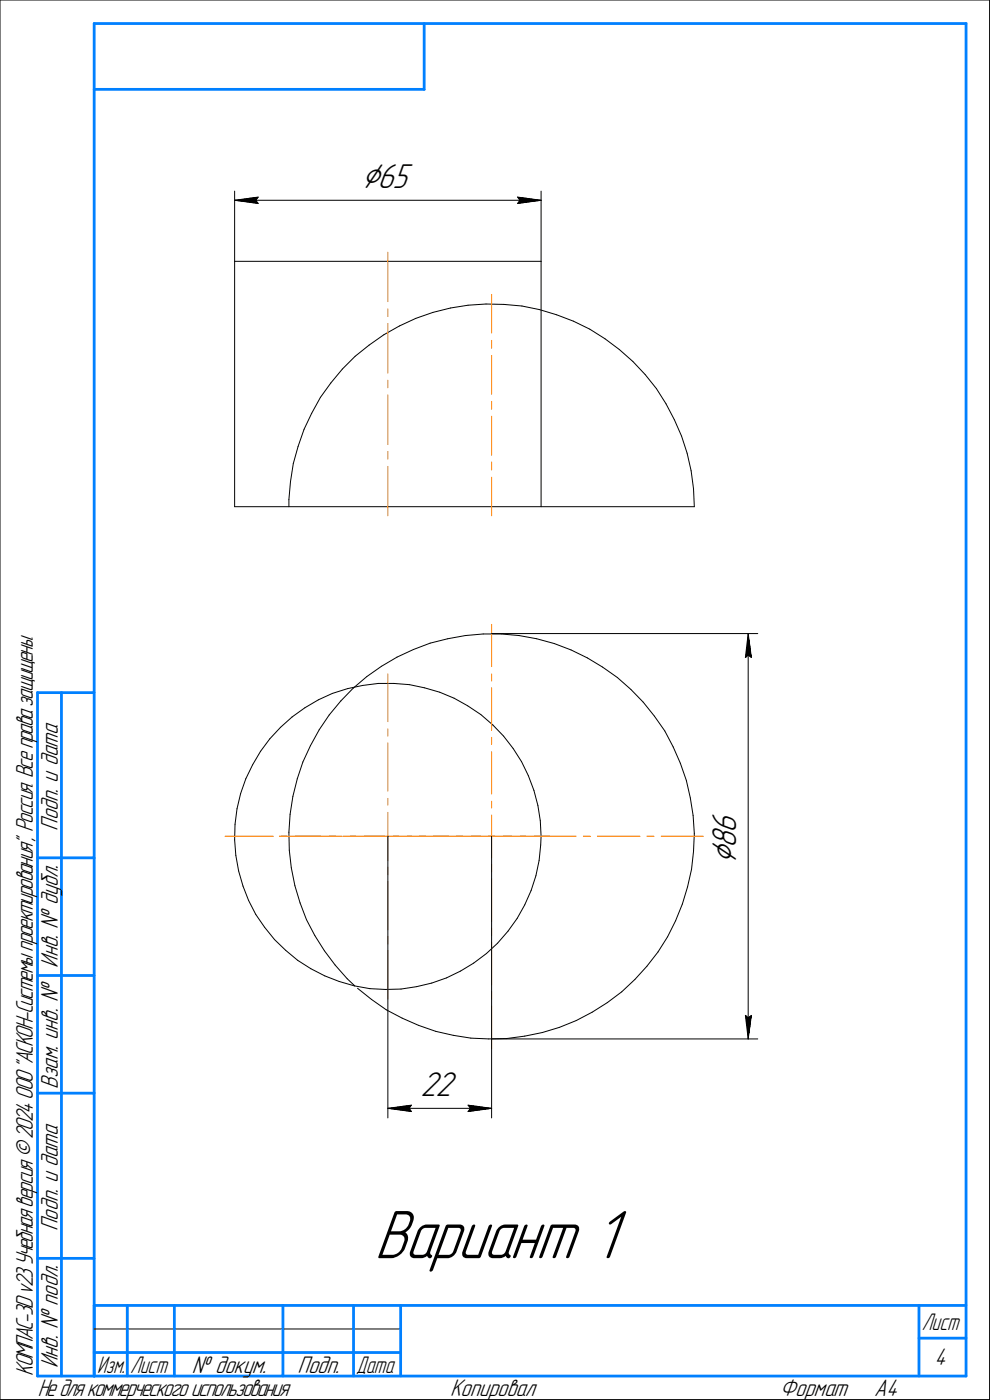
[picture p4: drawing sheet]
<svg xmlns="http://www.w3.org/2000/svg" width="210mm" height="297mm" viewBox="0 0 210 297" stroke-linecap="round" stroke-linejoin="round" font-family="sans-serif">
<g fill="none" stroke="#000" stroke-width=".21">
<path d="M0 0v297zM0 0h210zM210 0v297zM49.8 55.5v52zM49.8 55.5h65zM49.8 40.6v14.9zM49.8 42.5l5-.7zM49.8 42.5l5 .7zM49.8 42.5h65zM54.3 42.5l.5 .7zM54.8 41.8l-.5 .7zM109.8 43.2l5-.7z"/>
<path d="M109.8 41.8l.5 .7zM109.8 41.8l5 .7zM110.3 42.5l-.5 .7zM114.8 55.5v52zM114.8 40.6v14.9zM72.6 78.3l-2.4 3zM75.4 75.6l2.9-2.4zM75.4 75.6l-2.8 2.7zM78.3 73.2l3.1-2.2zM81.4 71l3.4-1.8zM84.8 69.2l3.4-1.6zM88.2 67.6l3.7-1.3z"/>
<path d="M91.9 66.3l3.7-.9zM95.6 65.4l3.7-.6zM99.3 64.8l3.8-.3zM103.1 64.5l3.8 .1zM106.9 64.6l3.8 .3zM110.7 64.9l3.8 .8zM114.5 65.7l3.6 1.1zM118.1 66.8l3.6 1.4zM121.7 68.2l3.4 1.6zM125.1 69.8l3.3 2.1zM128.4 71.9l3 2.3zM131.4 74.2l2.9 2.5z"/>
<path d="M134.3 76.7l2.6 2.8zM136.9 79.5l2.4 3zM62.2 98.4l-.6 3.8zM63.2 94.7l-1 3.7zM64.5 91.1l-1.3 3.6zM66.1 87.7l-1.6 3.4zM68 84.3l-1.9 3.4zM70.2 81.3l-2.2 3zM139.3 82.5l2 3.2zM141.3 85.7l1.8 3.4zM143.1 89.1l1.5 3.4zM144.6 92.5l1.2 3.7z"/>
<path d="M145.8 96.2l.8 3.7zM146.6 99.9l.6 3.8zM49.8 107.5h97.5zM61.3 106v1.5zM61.6 102.2l-.3 3.8zM147.2 103.7l.1 3.8zM84.2 139.4l3.5-1.6zM87.7 137.8l3.6-1.3zM91.3 136.5l3.7-.9zM95 135.6l3.7-.7zM98.7 134.9l3.8-.4zM102.5 134.5h3.8z"/>
<path d="M104.3 134.5h56.5zM106.3 134.5l3.9 .4zM110.2 134.9l3.7 .7zM113.9 135.6l3.7 1zM117.6 136.6l3.6 1.3zM121.2 137.9l3.4 1.7zM124.6 139.6l3.2 2zM158.2 139.5l.5-.5zM158.7 134.5l.7 5zM158.7 139l.7 .5zM158.7 134.5l-.5 5zM158.7 134.5v86z"/>
<path d="M55.3 159.4l-1.7 2.9zM57.2 156.8l-1.9 2.6zM59.5 154.3l2.5-2.2zM59.5 154.3l-2.3 2.5zM62 152.1l2.7-1.9zM64.7 150.2l2.9-1.7zM65.9 158.2l-1.6 3.5zM67.6 148.5l2.9-1.3zM67.7 154.9l-1.8 3.3zM69.8 151.7l-2.1 3.2zM70.5 147.2l3.2-1.1zM72.3 148.8l-2.5 2.9z"/>
<path d="M73.7 146.1l3.3-.6zM74.9 146l2.9-2.4zM74.9 146l-2.6 2.8zM77 145.5l3.3-.5zM77.8 143.6l3.1-2.2zM80.3 145h3.3zM80.9 141.4l3.3-2zM83.6 145l3.3 .3zM86.9 145.3l3.2 .7zM90.1 146l3.2 .9zM93.3 146.9l3.1 1.3zM96.4 148.2l2.8 1.6z"/>
<path d="M99.2 149.8l2.8 1.8zM102 151.6l2.6 2.2zM104.6 153.8l2.2 2.4zM106.8 156.2l2.1 2.6zM108.9 158.8l1.8 2.8zM127.8 141.6l3.2 2.2zM131 143.8l2.9 2.5zM133.9 146.3l2.6 2.7zM136.5 149l2.4 3zM138.9 152l2.2 3.1zM141.1 155.1l1.7 3.4zM142.8 158.5l1.6 3.5z"/>
<path d="M49.8 178.2l.2 3.3zM49.9 174.9l-.1 3.3zM50.3 171.6l-.4 3.3zM51.1 168.4l-.8 3.2zM52.2 165.3l-1.1 3.1zM53.6 162.3l-1.4 3zM61.3 176.6l.1 3.8zM61.6 172.8l-.3 3.8zM62.1 169l-.5 3.8zM63.1 165.3l-1 3.7zM64.3 161.7l-1.2 3.6zM82.3 177.5v59.7z"/>
<path d="M104.3 177.5v59.7zM110.7 161.6l1.4 3zM112.1 164.6l1.2 3.1zM113.3 167.7l.8 3.2zM114.1 170.9l.5 3.3zM114.6 174.2l.2 3.3zM114.7 179.3l-.3 3.3zM114.8 177.5l-.1 1.8zM144.4 162l1.2 3.6zM145.6 165.6l.9 3.7zM146.5 169.3l.6 3.8zM147.1 173.1l.2 3.8z"/>
<path d="M147.3 176.9l-.1 3.8zM50 181.5l.6 3.3zM50.6 184.8l1 3.2zM51.6 188l1.1 3.1zM52.7 191.1l1.6 3zM54.3 194.1l1.8 2.7zM56.1 196.8l2.2 2.6zM58.3 199.4l2.3 2.3zM61.4 180.4l.4 3.7zM61.8 184.1l.8 3.9zM62.6 188l1.1 3.6zM63.7 191.6l1.3 3.6z"/>
<path d="M65 195.2l1.8 3.3zM66.8 198.5l2 3.3zM107.8 197.6l-2.2 2.6zM109.7 194.9l-1.9 2.7zM111.3 192l-1.6 2.9zM112.7 189l-1.4 3zM113.7 185.8l-1 3.2zM114.4 182.6l-.7 3.2zM141.6 198.8l-2 3.2zM143.3 195.4l-1.7 3.4zM144.8 191.9l-1.5 3.5zM145.9 188.2l-1.1 3.7z"/>
<path d="M146.7 184.5l-.8 3.7zM147.2 180.7l-.5 3.8zM60.6 201.7l2.6 2.1zM63.2 203.8l2.8 1.8zM66 205.6l2.9 1.5zM68.8 201.8l2.3 3zM68.9 207.1l3.1 1.2zM71.1 204.8l2.6 2.9zM72 208.3l3.2 .9zM73.7 207.7l1.6 1.5zM75.2 209.2l3.3 .6zM75.9 209.7l2.9 2.4z"/>
<path d="M78.5 209.8l3.3 .2zM78.8 212.1l3.2 2.2zM81.8 210l3.3-.1zM82 214.3l3.3 1.8zM85.1 209.9l3.3-.5zM85.3 216.1l3.5 1.5zM88.4 209.4l3.2-.8zM88.8 217.6l3.7 1.3zM91.6 208.6l3.1-1.1zM92.5 218.9l3.7 .8zM94.7 207.5l3-1.4zM96.2 219.7l3.7 .6z"/>
<path d="M97.7 206.1l2.8-1.7zM100.5 204.4l2.7-2zM103.2 202.4l2.4-2.2zM111.3 219.9l3.8-.8zM115.1 219.1l3.6-1.1zM118.7 218l3.6-1.4zM122.3 216.6l3.3-1.8zM125.6 214.8l3.3-2zM128.9 212.8l3-2.3zM131.9 210.5l2.8-2.6zM137.2 205.1l-2.5 2.8zM139.6 202l-2.4 3.1z"/>
<path d="M158.2 215.5l.5 5zM158.2 215.5l.5 .5zM158.7 216l.7-.5zM159.4 215.5l-.7 5zM82.3 235.2l5-.7zM82.3 235.2l5 .7zM82.3 235.2h22zM86.8 235.2l.5 .7zM87.3 234.5l-.5 .7zM99.3 235.9l5-.7zM99.3 234.5l.5 .7zM99.3 234.5l5 .7z"/>
<path d="M99.8 235.2l-.5 .7zM99.9 220.3l3.8 .2zM103.7 220.5l3.8-.1zM104.3 220.5h56.5zM107.5 220.4l3.8-.5zM0 297h210zM20 282h65z"/>
</g>
<g fill="none" stroke="#ff8000" stroke-width=".21">
<path d="M82.3 53.5v10.5zM82.3 68.7v10.5zM82.3 65.5v1.6zM104.3 62.5v8.2zM104.3 72.2v1.7zM104.3 75.4v8.3zM82.3 99v10.5zM82.3 95.8v1.7zM82.3 83.8v10.5zM82.3 80.7v1.6zM104.3 85.2v1.7zM104.3 88.3v8.3z"/>
<path d="M104.3 98v1.7zM104.3 101.3v8.2zM104.3 132.5v9zM82.3 143v10.2zM82.3 154.7v1.5zM82.3 157.6v10.3zM104.3 143v1.5zM104.3 146v9zM104.3 156.5v1.5zM104.3 159.5v9zM47.8 177.5h10.2zM59.3 177.5h8.9z"/>
<path d="M59.5 177.5h1.5zM62.5 177.5h10.1zM69.8 177.5h1.5zM72.8 177.5h9zM74.2 177.5h1.5zM77.2 177.5h5.1zM82.3 177.5v5.1zM82.3 169.4v1.5zM82.3 172.4v5.1zM82.3 177.5h5.1zM83.3 177.5h1.5zM86.3 177.5h8.9z"/>
<path d="M88.9 177.5h1.5zM91.9 177.5h10.2zM96.8 177.5h1.5zM99.8 177.5h4.5zM103.5 177.5h1.6zM104.3 177.5h4.5zM104.3 177.5v4.5zM104.3 170v1.4zM104.3 173v4.5zM106.6 177.5h10.2zM110.3 177.5h1.5zM113.3 177.5h9z"/>
<path d="M123.8 177.5h1.5zM126.7 177.5h9.1zM137.2 177.5h1.6zM140.3 177.5h9zM82.3 198.8v1.5zM82.3 187.1v10.2zM82.3 184.1v1.5zM104.3 200v9zM104.3 197v1.5zM104.3 186.5v9zM104.3 183.5v1.5zM82.3 201.8v10.2z"/>
<path d="M104.3 213.5v9zM104.3 210.5v1.5z"/>
</g>
<g fill="#fff" stroke="#fff" stroke-width=".21">
<path d="M150.5 171.7h7.3zM150.5 171.8h7.3zM150.5 171.9h7.3zM150.5 172h7.3zM150.5 172h7.3zM150.5 172.1h7.3zM150.5 172.2h7.3zM150.5 172.3h7.3zM150.5 172.4h7.3zM150.5 172.5h7.3zM150.5 172.6h7.3zM150.5 172.6h7.3zM150.5 172.7h7.3zM150.5 172.8h7.3zM150.5 172.9h7.3zM150.5 173h7.3zM150.5 173.1h7.3zM150.5 173.1h7.3zM150.5 173.2h7.3zM150.5 173.3h7.3zM150.5 173.4h7.3zM150.5 173.5h7.3zM150.5 173.6h7.3zM150.5 173.7h7.3zM150.5 173.7h7.3zM150.5 173.8h7.3zM150.5 173.9h7.3zM150.5 174h7.3zM150.5 174.1h7.3zM150.5 174.2h7.3zM150.5 174.2h7.3zM150.5 174.3h7.3zM150.5 174.4h7.3zM150.5 174.5h7.3zM150.5 174.6h7.3zM150.5 174.7h7.3zM150.5 174.8h7.3zM150.5 174.8h7.3zM150.5 174.9h7.3zM150.5 175h7.3zM150.5 175.1h7.3zM150.5 175.2h7.3zM150.5 175.3h7.3zM150.5 175.3h7.3zM150.5 175.4h7.3zM150.5 175.5h7.3zM150.5 175.6h7.3zM150.5 175.7h7.3zM150.5 175.8h7.3zM150.5 175.9h7.3zM150.5 175.9h7.3zM150.5 176h7.3zM150.5 176.1h7.3zM150.5 176.2h7.3zM150.5 176.3h7.3zM150.5 176.4h7.3zM150.5 176.4h7.3zM150.5 176.5h7.3zM150.5 176.6h7.3zM150.5 176.7h7.3zM150.5 176.8h7.3zM150.5 176.9h7.3zM150.5 177h7.3zM150.5 177h7.3zM150.5 177.1h7.3zM150.5 177.2h7.3zM150.5 177.3h7.3zM150.5 177.4h7.3zM150.5 177.5h7.3zM150.5 177.5h7.3zM150.5 177.6h7.3zM150.5 177.7h7.3zM150.5 177.8h7.3zM150.5 177.9h7.3zM150.5 178h7.3zM150.5 178.1h7.3zM150.5 178.1h7.3zM150.5 178.2h7.3zM150.5 178.3h7.3zM150.5 178.4h7.3zM150.5 178.5h7.3zM150.5 178.6h7.3zM150.5 178.6h7.3zM150.5 178.7h7.3zM150.5 178.8h7.3zM150.5 178.9h7.3zM150.5 179h7.3zM150.5 179.1h7.3zM150.5 179.2h7.3zM150.5 179.2h7.3zM150.5 179.3h7.3zM150.5 179.4h7.3zM150.5 179.5h7.3zM150.5 179.6h7.3zM150.5 179.7h7.3zM150.5 179.7h7.3zM150.5 179.8h7.3zM150.5 179.9h7.3zM150.5 180h7.3zM150.5 180.1h7.3zM150.5 180.2h7.3zM150.5 180.3h7.3zM150.5 180.3h7.3zM150.5 180.4h7.3zM150.5 180.5h7.3zM150.5 180.6h7.3zM150.5 180.7h7.3zM150.5 180.8h7.3zM150.5 180.8h7.3zM150.5 180.9h7.3zM150.5 181h7.3zM150.5 181.1h7.3zM150.5 181.2h7.3zM150.5 181.3h7.3zM150.5 181.4h7.3zM150.5 181.4h7.3zM150.5 181.5h7.3zM150.5 181.6h7.3zM150.5 181.7h7.3zM150.5 181.8h7.3zM150.5 181.9h7.3zM150.5 181.9h7.3zM150.5 182h7.3zM150.5 182.1h7.3zM150.5 182.2h7.3zM150.5 182.3h7.3zM150.5 182.4h7.3zM150.5 182.5h7.3zM150.5 182.5h7.3zM150.5 182.6h7.3zM150.5 182.7h7.3zM150.5 182.8h7.3zM150.5 182.9h7.3zM150.5 183h7.3zM150.5 183h7.3zM150.5 183.1h7.3zM150.5 183.2h7.3z"/>
<path d="M157.6 215h2.4zM157.6 215.1h2.4zM157.6 215.1h2.4zM157.6 215.2h2.4zM157.6 215.3h2.4zM157.6 215.4h2.4zM157.6 215.5h2.4zM157.6 215.6h2.4zM157.7 215.6h2.2zM157.7 215.7h2.2zM157.7 215.8h2.2zM157.7 215.9h2.2zM157.7 216h2.2zM157.7 216.1h2.2zM157.7 216.2h2.2zM157.8 216.2h2.1zM157.8 216.3h2.1zM157.8 216.4h2.1zM157.8 216.5h2.1zM157.8 216.6h2.1zM157.8 216.7h2.1zM157.8 216.7h2.1zM157.8 216.8h2zM157.9 216.9h1.9zM157.9 217h1.9zM157.9 217.1h1.9zM157.9 217.2h1.9zM157.9 217.3h1.9zM157.9 217.3h1.9zM157.9 217.4h1.9zM158 217.5h1.7zM158 217.6h1.7zM158 217.7h1.7zM158 217.8h1.7zM158 217.8h1.7zM158 217.9h1.7zM158 218h1.7zM158.1 218.1h1.5zM158.1 218.2h1.5zM158.1 218.3h1.5zM158.1 218.4h1.5zM158.1 218.4h1.5zM158.1 218.5h1.5zM158.1 218.6h1.5zM158.1 218.7h1.4zM158.2 218.8h1.3zM158.2 218.9h1.3zM158.2 218.9h1.2zM158.2 219h1.2zM158.2 219.1h1.1zM158.3 219.2h1zM158.3 219.3h1zM158.4 219.4h.9zM158.4 219.5h.9zM158.4 219.5h.8zM158.5 219.6h.7zM158.5 219.7h.6zM158.5 219.8h.6zM158.6 219.9h.4zM158.6 220h.4zM158.7 220h.3zM158.7 220.1h.2zM158.7 220.2h.2z"/>
<path d="M158.7 134.7h.2zM158.7 134.8h.2zM158.7 134.9h.3zM158.6 135h.4zM158.6 135h.4zM158.6 135.1h.5zM158.5 135.2h.6zM158.5 135.3h.7zM158.4 135.4h.8zM158.4 135.5h.8zM158.4 135.6h.9zM158.3 135.6h1zM158.3 135.7h1zM158.3 135.8h1zM158.2 135.9h1.1zM158.2 136h1.2zM158.2 136.1h1.2zM158.2 136.1h1.3zM158.2 136.2h1.3zM158.1 136.3h1.4zM158.1 136.4h1.5zM158.1 136.5h1.5zM158.1 136.6h1.5zM158.1 136.7h1.5zM158.1 136.7h1.5zM158.1 136.8h1.5zM158.1 136.9h1.5zM158 137h1.7zM158 137.1h1.7zM158 137.2h1.7zM158 137.2h1.7zM158 137.3h1.7zM158 137.4h1.7zM158 137.5h1.7zM157.9 137.6h1.9zM157.9 137.7h1.9zM157.9 137.8h1.9zM157.9 137.8h1.9zM157.9 137.9h1.9zM157.9 138h1.9zM157.9 138.1h1.9zM157.8 138.2h2.1zM157.8 138.3h2.1zM157.8 138.3h2.1zM157.8 138.4h2.1zM157.8 138.5h2.1zM157.8 138.6h2.1zM157.8 138.7h2.1zM157.7 138.8h2.2zM157.7 138.9h2.2zM157.7 138.9h2.2zM157.7 139h2.2zM157.7 139.1h2.2zM157.7 139.2h2.2zM157.7 139.3h2.2zM157.6 139.4h2.4zM157.6 139.4h2.4zM157.6 139.5h2.4zM157.6 139.6h2.4zM157.6 139.7h2.4zM157.6 139.8h2.4zM157.6 139.9h2.4z"/>
<path d="M76.7 34.3h11.2zM76.7 34.4h11.2zM76.7 34.5h11.2zM76.7 34.5h11.2zM76.7 34.6h11.2zM76.7 34.7h11.2zM76.7 34.8h11.2zM76.7 34.9h11.2zM76.7 35h11.2zM76.7 35.1h11.2zM76.7 35.1h11.2zM76.7 35.2h11.2zM76.7 35.3h11.2zM76.7 35.4h11.2zM76.7 35.5h11.2zM76.7 35.6h11.2zM76.7 35.6h11.2zM76.7 35.7h11.2zM76.7 35.8h11.2zM76.7 35.9h11.2zM76.7 36h11.2zM76.7 36.1h11.2zM76.7 36.2h11.2zM76.7 36.2h11.2zM76.7 36.3h11.2zM76.7 36.4h11.2zM76.7 36.5h11.2zM76.7 36.6h11.2zM76.7 36.7h11.2zM76.7 36.7h11.2zM76.7 36.8h11.2zM76.7 36.9h11.2zM76.7 37h11.2zM76.7 37.1h11.2zM76.7 37.2h11.2zM76.7 37.3h11.2zM76.7 37.3h11.2zM76.7 37.4h11.2zM76.7 37.5h11.2zM76.7 37.6h11.2zM76.7 37.7h11.2zM76.7 37.8h11.2zM76.7 37.8h11.2zM76.7 37.9h11.2zM76.7 38h11.2zM76.7 38.1h11.2zM76.7 38.2h11.2zM76.7 38.3h11.2zM76.7 38.4h11.2zM76.7 38.4h11.2zM76.7 38.5h11.2zM76.7 38.6h11.2zM76.7 38.7h11.2zM76.7 38.8h11.2zM76.7 38.9h11.2zM76.7 38.9h11.2zM76.7 39h11.2zM76.7 39.1h11.2zM76.7 39.2h11.2zM76.7 39.3h11.2zM76.7 39.4h11.2zM76.7 39.5h11.2zM76.7 39.5h11.2zM76.7 39.6h11.2zM76.7 39.7h11.2zM76.7 39.8h11.2zM76.7 39.9h11.2zM76.7 40h11.2zM76.7 40h11.2zM76.7 40.1h11.2zM76.7 40.2h11.2zM76.7 40.3h11.2zM76.7 40.4h11.2zM76.7 40.5h11.2zM76.7 40.6h11.2zM76.7 40.6h11.2zM76.7 40.7h11.2zM76.7 40.8h11.2zM76.7 40.9h11.2zM76.7 41h11.2zM76.7 41.1h11.2zM76.7 41.1h11.2zM76.7 41.2h11.2zM76.7 41.3h11.2zM76.7 41.4h11.2z"/>
<path d="M54.6 41.4h.7zM53.8 41.5h1.5zM53.1 41.6h2.2zM52.3 41.7h3zM51.6 41.7h3.7zM51.4 41.8h3.9zM51.2 41.9h4.1zM51 42h4.3zM50.8 42.1h4.5zM50.6 42.2h4.7zM50.4 42.2h4.9zM50.2 42.3h5.1zM50 42.4h5.3zM49.8 42.5h5.5zM50 42.6h5.3zM50.2 42.7h5.1zM50.4 42.8h4.9zM50.6 42.8h4.7zM50.8 42.9h4.5zM51 43h4.3zM51.2 43.1h4.1zM51.4 43.2h3.9zM51.6 43.3h3.7zM52.2 43.3h3.1zM52.8 43.4h2.5zM53.4 43.5h1.9zM54.1 43.6h1.2zM54.7 43.7h.6z"/>
<path d="M109.3 41.4h.8zM109.3 41.5h1.5zM109.3 41.6h2.3zM109.3 41.7h3.1zM109.3 41.7h3.7zM109.3 41.8h4zM109.3 41.9h4.2zM109.3 42h4.3zM109.3 42.1h4.6zM109.3 42.2h4.7zM109.3 42.2h4.9zM109.3 42.3h5.2zM109.3 42.4h5.3zM109.3 42.5h5.5zM109.3 42.6h5.3zM109.3 42.7h5.2zM109.3 42.8h4.9zM109.3 42.8h4.7zM109.3 42.9h4.6zM109.3 43h4.3zM109.3 43.1h4.2zM109.3 43.2h4zM109.3 43.3h3.7zM109.3 43.3h3.1zM109.3 43.4h2.5zM109.3 43.5h1.9zM109.3 43.6h1.3zM109.3 43.7h.7z"/>
<path d="M89.2 227.1h8.2zM89.2 227.2h8.2zM89.2 227.2h8.2zM89.2 227.3h8.2zM89.2 227.4h8.2zM89.2 227.5h8.2zM89.2 227.6h8.2zM89.2 227.7h8.2zM89.2 227.8h8.2zM89.2 227.8h8.2zM89.2 227.9h8.2zM89.2 228h8.2zM89.2 228.1h8.2zM89.2 228.2h8.2zM89.2 228.3h8.2zM89.2 228.3h8.2zM89.2 228.4h8.2zM89.2 228.5h8.2zM89.2 228.6h8.2zM89.2 228.7h8.2zM89.2 228.8h8.2zM89.2 228.9h8.2zM89.2 228.9h8.2zM89.2 229h8.2zM89.2 229.1h8.2zM89.2 229.2h8.2zM89.2 229.3h8.2zM89.2 229.4h8.2zM89.2 229.4h8.2zM89.2 229.5h8.2zM89.2 229.6h8.2zM89.2 229.7h8.2zM89.2 229.8h8.2zM89.2 229.9h8.2zM89.2 230h8.2zM89.2 230h8.2zM89.2 230.1h8.2zM89.2 230.2h8.2zM89.2 230.3h8.2zM89.2 230.4h8.2zM89.2 230.5h8.2zM89.2 230.5h8.2zM89.2 230.6h8.2zM89.2 230.7h8.2zM89.2 230.8h8.2zM89.2 230.9h8.2zM89.2 231h8.2zM89.2 231.1h8.2zM89.2 231.1h8.2zM89.2 231.2h8.2zM89.2 231.3h8.2zM89.2 231.4h8.2zM89.2 231.5h8.2zM89.2 231.6h8.2zM89.2 231.6h8.2zM89.2 231.7h8.2zM89.2 231.8h8.2zM89.2 231.9h8.2zM89.2 232h8.2zM89.2 232.1h8.2zM89.2 232.2h8.2zM89.2 232.2h8.2zM89.2 232.3h8.2zM89.2 232.4h8.2zM89.2 232.5h8.2zM89.2 232.6h8.2zM89.2 232.7h8.2zM89.2 232.7h8.2zM89.2 232.8h8.2zM89.2 232.9h8.2zM89.2 233h8.2zM89.2 233.1h8.2zM89.2 233.2h8.2zM89.2 233.3h8.2zM89.2 233.3h8.2zM89.2 233.4h8.2zM89.2 233.5h8.2zM89.2 233.6h8.2zM89.2 233.7h8.2zM89.2 233.8h8.2zM89.2 233.8h8.2zM89.2 233.9h8.2zM89.2 234h8.2zM89.2 234.1h8.2z"/>
<path d="M87.1 234.1h.7zM86.4 234.2h1.4zM85.6 234.3h2.2zM84.8 234.4h3zM84.1 234.4h3.7zM83.9 234.5h3.9zM83.7 234.6h4.1zM83.5 234.7h4.3zM83.3 234.8h4.5zM83.1 234.9h4.7zM82.9 234.9h4.9zM82.7 235h5.1zM82.5 235.1h5.3zM82.3 235.2h5.5zM82.5 235.3h5.3zM82.7 235.4h5.1zM82.9 235.5h4.9zM83.1 235.5h4.7zM83.3 235.6h4.5zM83.5 235.7h4.3zM83.7 235.8h4.1zM83.9 235.9h3.9zM84.1 236h3.7zM84.8 236.1h3zM85.3 236.1h2.5zM85.9 236.2h1.9zM86.6 236.3h1.2zM87.2 236.4h.6z"/>
<path d="M98.8 234.1h.8zM98.8 234.2h1.5zM98.8 234.3h2.3zM98.8 234.4h3.1zM98.8 234.4h3.7zM98.8 234.5h4zM98.8 234.6h4.2zM98.8 234.7h4.3zM98.8 234.8h4.6zM98.8 234.9h4.7zM98.8 234.9h4.9zM98.8 235h5.2zM98.8 235.1h5.3zM98.8 235.2h5.5zM98.8 235.3h5.3zM98.8 235.4h5.2zM98.8 235.5h4.9zM98.8 235.5h4.7zM98.8 235.6h4.6zM98.8 235.7h4.3zM98.8 235.8h4.2zM98.8 235.9h4zM98.8 236h3.7zM98.8 236.1h3.1zM98.8 236.1h2.5zM98.8 236.2h1.9zM98.8 236.3h1.3zM98.8 236.4h.7z"/>
<path d="M79.4 255.8h54.2zM79.4 255.9h54.2zM79.4 255.9h54.2zM79.4 256h54.2zM79.4 256.1h54.2zM79.4 256.2h54.2zM79.4 256.3h54.2zM79.4 256.4h54.2zM79.4 256.5h54.2zM79.4 256.5h54.2zM79.4 256.6h54.2zM79.4 256.7h54.2zM79.4 256.8h54.2zM79.4 256.9h54.2zM79.4 257h54.2zM79.4 257h54.2zM79.4 257.1h54.2zM79.4 257.2h54.2zM79.4 257.3h54.2zM79.4 257.4h54.2zM79.4 257.5h54.2zM79.4 257.6h54.2zM79.4 257.6h54.2zM79.4 257.7h54.2zM79.4 257.8h54.2zM79.4 257.9h54.2zM79.4 258h54.2zM79.4 258.1h54.2zM79.4 258.1h54.2zM79.4 258.2h54.2zM79.4 258.3h54.2zM79.4 258.4h54.2zM79.4 258.5h54.2zM79.4 258.6h54.2zM79.4 258.7h54.2zM79.4 258.7h54.2zM79.4 258.8h54.2zM79.4 258.9h54.2zM79.4 259h54.2zM79.4 259.1h54.2zM79.4 259.2h54.2zM79.4 259.2h54.2zM79.4 259.3h54.2zM79.4 259.4h54.2zM79.4 259.5h54.2zM79.4 259.6h54.2zM79.4 259.7h54.2zM79.4 259.8h54.2zM79.4 259.8h54.2zM79.4 259.9h54.2zM79.4 260h54.2zM79.4 260.1h54.2zM79.4 260.2h54.2zM79.4 260.3h54.2zM79.4 260.3h54.2zM79.4 260.4h54.2zM79.4 260.5h54.2zM79.4 260.6h54.2zM79.4 260.7h54.2zM79.4 260.8h54.2zM79.4 260.9h54.2zM79.4 260.9h54.2zM79.4 261h54.2zM79.4 261.1h54.2zM79.4 261.2h54.2zM79.4 261.3h54.2zM79.4 261.4h54.2zM79.4 261.5h54.2zM79.4 261.5h54.2zM79.4 261.6h54.2zM79.4 261.7h54.2zM79.4 261.8h54.2zM79.4 261.9h54.2zM79.4 262h54.2zM79.4 262h54.2zM79.4 262.1h54.2zM79.4 262.2h54.2zM79.4 262.3h54.2zM79.4 262.4h54.2zM79.4 262.5h54.2zM79.4 262.6h54.2zM79.4 262.6h54.2zM79.4 262.7h54.2zM79.4 262.8h54.2zM79.4 262.9h54.2zM79.4 263h54.2zM79.4 263.1h54.2zM79.4 263.1h54.2zM79.4 263.2h54.2zM79.4 263.3h54.2zM79.4 263.4h54.2zM79.4 263.5h54.2zM79.4 263.6h54.2zM79.4 263.7h54.2zM79.4 263.7h54.2zM79.4 263.8h54.2zM79.4 263.9h54.2zM79.4 264h54.2zM79.4 264.1h54.2zM79.4 264.2h54.2zM79.4 264.2h54.2zM79.4 264.3h54.2zM79.4 264.4h54.2zM79.4 264.5h54.2zM79.4 264.6h54.2zM79.4 264.7h54.2zM79.4 264.8h54.2zM79.4 264.8h54.2zM79.4 264.9h54.2zM79.4 265h54.2zM79.4 265.1h54.2zM79.4 265.2h54.2zM79.4 265.3h54.2zM79.4 265.3h54.2zM79.4 265.4h54.2zM79.4 265.5h54.2zM79.4 265.6h54.2zM79.4 265.7h54.2zM79.4 265.8h54.2zM79.4 265.9h54.2zM79.4 265.9h54.2zM79.4 266h54.2zM79.4 266.1h54.2zM79.4 266.2h54.2zM79.4 266.3h54.2zM79.4 266.4h54.2zM79.4 266.4h54.2zM79.4 266.5h54.2zM79.4 266.6h54.2zM79.4 266.7h54.2zM79.4 266.8h54.2zM79.4 266.9h54.2zM79.4 267h54.2zM79.4 267h54.2zM79.4 267.1h54.2zM79.4 267.2h54.2zM79.4 267.3h54.2zM79.4 267.4h54.2zM79.4 267.5h54.2zM79.4 267.5h54.2zM79.4 267.6h54.2zM79.4 267.7h54.2zM79.4 267.8h54.2zM79.4 267.9h54.2zM79.4 268h54.2zM79.4 268.1h54.2zM79.4 268.1h54.2zM79.4 268.2h54.2zM79.4 268.3h54.2zM79.4 268.4h54.2zM79.4 268.5h54.2zM79.4 268.6h54.2zM79.4 268.6h54.2zM79.4 268.7h54.2zM79.4 268.8h54.2zM79.4 268.9h54.2zM79.4 269h54.2zM79.4 269.1h54.2zM79.4 269.2h54.2zM79.4 269.2h54.2zM79.4 269.3h54.2zM79.4 269.4h54.2zM79.4 269.5h54.2zM79.4 269.6h54.2zM79.4 269.7h54.2zM79.4 269.7h54.2zM79.4 269.8h54.2zM79.4 269.9h54.2zM79.4 270h54.2z"/>
</g>
<g fill="#000" stroke="#000" stroke-width=".21">
<path d="M49.8 42.5h4.5zM50.5 42.6h3.9zM51.1 42.7h3.3zM51.7 42.8h2.8zM52.3 42.8h2.2zM52.9 42.9h1.7zM53.6 43h1.1zM54.2 43.1h.6z"/>
<path d="M54.2 41.9h.6zM53.6 42h1.1zM52.9 42.1h1.7zM52.3 42.2h2.2zM51.7 42.2h2.8zM51.1 42.3h3.3zM50.5 42.4h3.9z"/>
<path d="M109.9 41.9h.6zM110 42h1.1zM110.1 42.1h1.7zM110.1 42.2h2.3zM110.2 42.2h2.7zM110.2 42.3h3.4zM110.3 42.4h3.9z"/>
<path d="M110.3 42.5h4.5zM110.3 42.6h3.9zM110.2 42.7h3.4zM110.2 42.8h2.7zM110.1 42.8h2.3zM110.1 42.9h1.7zM110 43h1.1zM109.9 43.1h.6z"/>
<path d="M158.6 136h.1zM158.6 136.1h.1zM158.6 136.1h.1zM158.6 136.2h.1zM158.6 136.3h.1zM158.6 136.4h.1zM158.6 136.5h.1zM158.6 136.6h.1zM158.5 136.7h.2zM158.5 136.7h.2zM158.5 136.8h.2zM158.5 136.9h.2zM158.5 137h.2zM158.5 137.1h.2zM158.5 137.2h.2zM158.5 137.2h.2zM158.5 137.3h.2zM158.4 137.4h.3zM158.4 137.5h.3zM158.4 137.6h.3zM158.4 137.7h.3zM158.4 137.8h.3zM158.4 137.8h.3zM158.4 137.9h.3zM158.4 138h.3zM158.3 138.1h.4zM158.3 138.2h.4zM158.3 138.3h.4zM158.3 138.3h.4zM158.3 138.4h.4zM158.3 138.5h.4zM158.3 138.6h.4zM158.3 138.7h.4zM158.3 138.8h.4zM158.2 138.9h.5zM158.2 138.9h.5zM158.2 139h.5zM158.2 139.1h.5zM158.2 139.2h.4zM158.2 139.3h.3zM158.2 139.4h.2z"/>
<path d="M158.7 135.1h.2zM158.7 135.2h.2zM158.7 135.3h.2zM158.7 135.4h.2zM158.7 135.5h.2zM158.7 135.6h.2zM158.7 135.6h.2zM158.7 135.7h.2zM158.7 135.8h.3zM158.7 135.9h.3zM158.7 136h.3zM158.7 136.1h.3zM158.7 136.1h.3zM158.7 136.2h.3zM158.7 136.3h.3zM158.7 136.4h.4zM158.7 136.5h.4zM158.7 136.6h.4zM158.7 136.7h.4zM158.7 136.7h.4zM158.7 136.8h.4zM158.7 136.9h.4zM158.7 137h.4zM158.7 137.1h.5zM158.7 137.2h.5zM158.7 137.2h.5zM158.7 137.3h.5zM158.7 137.4h.5zM158.7 137.5h.5zM158.7 137.6h.5zM158.7 137.7h.6zM158.7 137.8h.6zM158.7 137.8h.6zM158.7 137.9h.6zM158.7 138h.6zM158.7 138.1h.6zM158.7 138.2h.6zM158.7 138.3h.6zM158.7 138.3h.6zM158.7 138.4h.6zM158.7 138.5h.6zM158.7 138.6h.6zM158.7 138.7h.6zM158.7 138.8h.6zM158.7 138.9h.6zM158.7 138.9h.7zM158.7 139h.7zM158.9 139.1h.5zM159 139.2h.4zM159.1 139.3h.3zM159.3 139.4h.1z"/>
<path d="M158.2 215.6h.2zM158.2 215.7h.3zM158.2 215.8h.4zM158.2 215.9h.5zM158.2 216h.5zM158.2 216.1h.5zM158.2 216.2h.5zM158.3 216.2h.4zM158.3 216.3h.4zM158.3 216.4h.4zM158.3 216.5h.4zM158.3 216.6h.4zM158.3 216.7h.4zM158.3 216.7h.4zM158.3 216.8h.4zM158.4 216.9h.3zM158.4 217h.3zM158.4 217.1h.3zM158.4 217.2h.3zM158.4 217.3h.3zM158.4 217.3h.3zM158.4 217.4h.3zM158.4 217.5h.3zM158.4 217.6h.3zM158.5 217.7h.2zM158.5 217.8h.2zM158.5 217.8h.2zM158.5 217.9h.2zM158.5 218h.2zM158.5 218.1h.2zM158.5 218.2h.2zM158.5 218.3h.2zM158.6 218.4h.1zM158.6 218.4h.1zM158.6 218.5h.1zM158.6 218.6h.1zM158.6 218.7h.1zM158.6 218.8h.1zM158.6 218.9h.1zM158.6 218.9h.1zM158.6 219h.1z"/>
<path d="M159.3 215.6h.1zM159.1 215.7h.3zM159 215.8h.4zM158.9 215.9h.5zM158.7 216h.7zM158.7 216.1h.7zM158.7 216.2h.6zM158.7 216.2h.6zM158.7 216.3h.6zM158.7 216.4h.6zM158.7 216.5h.6zM158.7 216.6h.6zM158.7 216.7h.6zM158.7 216.7h.6zM158.7 216.8h.6zM158.7 216.9h.6zM158.7 217h.6zM158.7 217.1h.6zM158.7 217.2h.6zM158.7 217.3h.6zM158.7 217.3h.6zM158.7 217.4h.5zM158.7 217.5h.5zM158.7 217.6h.5zM158.7 217.7h.5zM158.7 217.8h.5zM158.7 217.8h.5zM158.7 217.9h.5zM158.7 218h.4zM158.7 218.1h.4zM158.7 218.2h.4zM158.7 218.3h.4zM158.7 218.4h.4zM158.7 218.4h.4zM158.7 218.5h.4zM158.7 218.6h.3zM158.7 218.7h.3zM158.7 218.8h.3zM158.7 218.9h.3zM158.7 218.9h.3zM158.7 219h.3zM158.7 219.1h.3zM158.7 219.2h.3zM158.7 219.3h.2zM158.7 219.4h.2zM158.7 219.5h.2zM158.7 219.5h.2zM158.7 219.6h.2zM158.7 219.7h.2zM158.7 219.8h.2z"/>
<path d="M82.3 235.2h4.5zM83 235.3h3.9zM83.6 235.4h3.4zM84.2 235.5h2.8zM84.8 235.5h2.2zM85.4 235.6h1.7zM86.1 235.7h1.1zM86.7 235.8h.6z"/>
<path d="M86.7 234.6h.6zM86.1 234.7h1.1zM85.4 234.8h1.7zM84.8 234.9h2.2zM84.2 234.9h2.8zM83.6 235h3.4zM83 235.1h3.9z"/>
<path d="M99.4 234.6h.6zM99.5 234.7h1.1zM99.6 234.8h1.7zM99.6 234.9h2.3zM99.7 234.9h2.7zM99.7 235h3.4zM99.8 235.1h3.9z"/>
<path d="M99.8 235.2h4.5zM99.8 235.3h3.9zM99.7 235.4h3.4zM99.7 235.5h2.7zM99.6 235.5h2.3zM99.6 235.6h1.7zM99.5 235.7h1.1zM99.4 235.8h.6z"/>
</g>
<g fill="none" stroke="#0080ff" stroke-width=".59">
<path d="M20 5v287zM20 5h185zM20 19h70zM90 5v14zM205 5v287zM8 147v145zM8 147h12zM13 147v145zM8 182h12zM8 207h12zM8 232h12zM8 267h12z"/>
<path d="M20 277h185zM20 277v15zM27 277v15zM37 277v15zM60 277v15zM75 277v15zM85 277v15zM195 277v15zM8 292h12zM20 292h185zM20 287h7zM27 287h10z"/>
<path d="M37 287h23zM60 287h15zM75 287h10zM195 284h10z"/>
</g>
<text font-size="15.6" x="79.5" y="267">Вариант 1</text>
<g font-size="8.5">
<text x="76.7" y="40">⌀65</text>
<text x="156.2" y="183.3" transform="rotate(-90 156.2 183.3)">⌀</text>
</g>
<g font-size="7.8">
<text x="156.2" y="179.9" transform="rotate(-90 156.2 179.9)">8</text>
<text x="156.2" y="176.7" transform="rotate(-90 156.2 176.7)">6</text>
<text x="89.2" y="232.7">22</text>
</g>
<g font-size="5.4">
<text x="12.3" y="176.2" transform="rotate(-90 12.3 176.2)">Подп. и дата</text>
<text x="12.3" y="205.3" transform="rotate(-90 12.3 205.3)">Инв. № дубл.</text>
<text x="12.3" y="231.1" transform="rotate(-90 12.3 231.1)">Взам. инв. №</text>
<text x="12.3" y="261.2" transform="rotate(-90 12.3 261.2)">Подп. и дата</text>
<text x="7" y="292" transform="rotate(-90 7 292)">КОМПАС-3Dv23Учебнаяверсия©2024ООО&quot;АСКОН-Системыпроектирования&quot;, Россия. Всеправазащищены.</text>
<text x="12.3" y="290.3" transform="rotate(-90 12.3 290.3)">Инв. № подл.</text>
<text x="40.7" y="291.3">№ докум.</text>
<text x="63.1" y="291.3">Подп.</text>
<text x="198.3" y="289.8">4</text>
<text x="8" y="296.3">Недлякоммерческогоиспользования</text>
<text x="95.5" y="296.3">Копировал</text>
<text x="165.5" y="296.3">Формат</text>
<text x="185.5" y="296.3">A4</text>
</g>
<g font-size="5.3">
<text x="195.6" y="282.3">Лист</text>
<text x="20.6" y="291.3">Изм.</text>
<text x="27.6" y="291.3">Лист</text>
<text x="75.6" y="291.3">Дата</text>
</g>
</svg>
